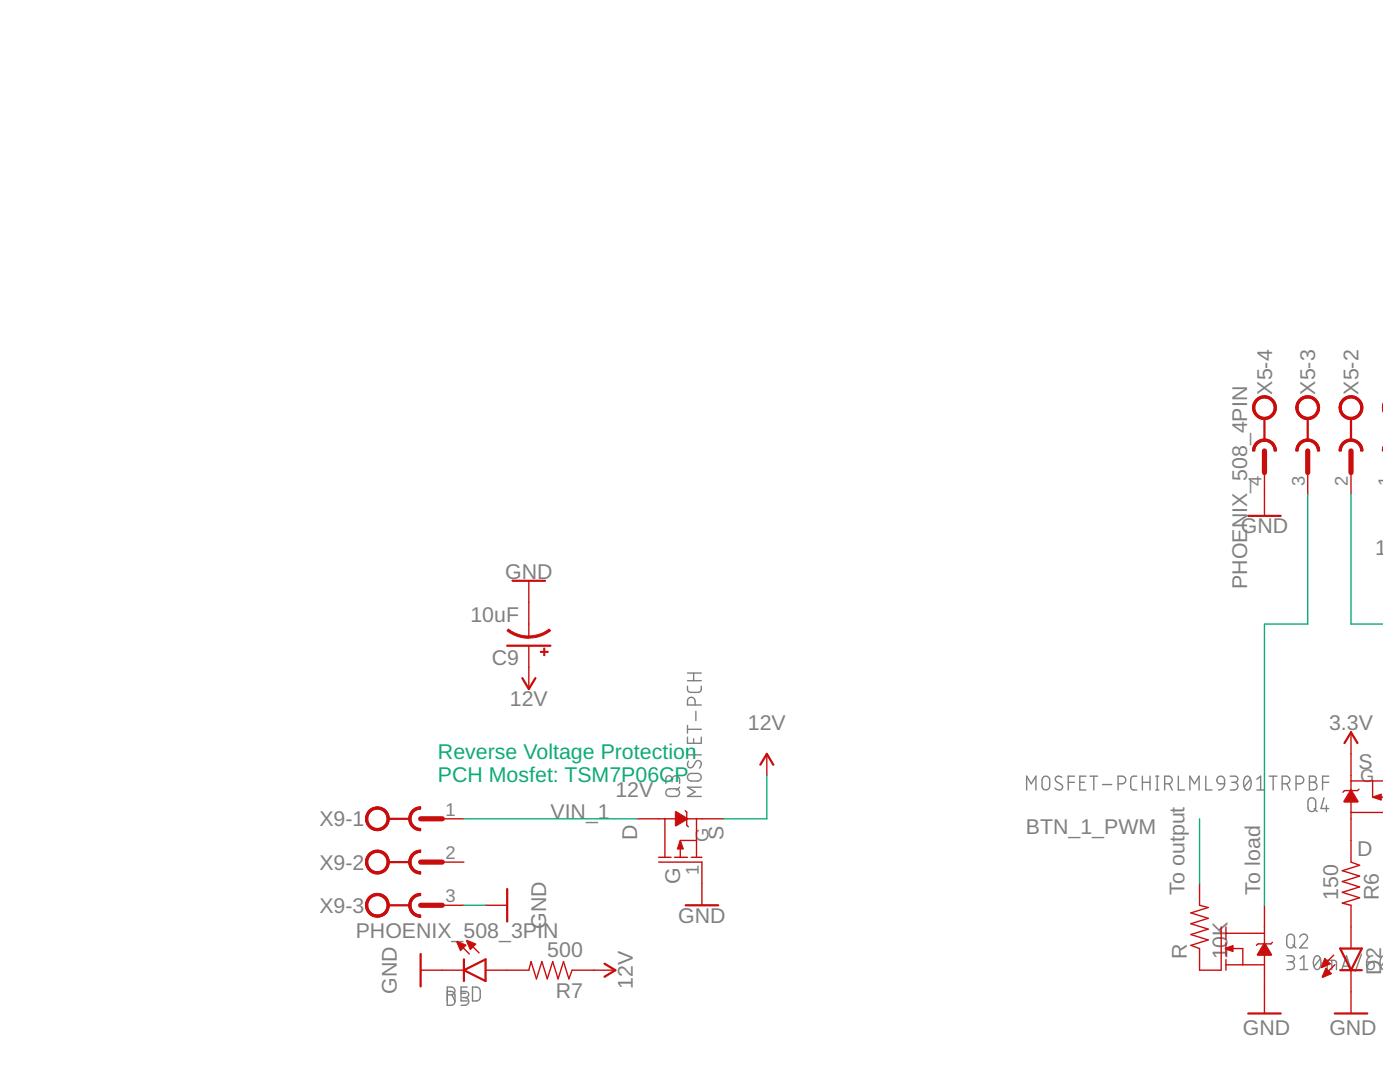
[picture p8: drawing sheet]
<svg xmlns="http://www.w3.org/2000/svg" width="279mm" height="216mm" viewBox="0 0 279 216" stroke-linecap="round" stroke-linejoin="round" font-family="sans-serif">
<g fill="none" stroke="#808080" stroke-width=".28">
<path d="M137.2 136.9v.8l.2 .3 .4 .2h1.5l.4-.2 .2-.3 .1-.8M137.2 135.8h2.8M137.2 134.3h2.8M138.4 134.3v1.5M133 157.7l.6-.3h1.3a.76 .76 0 0 1 .7 .8 .76 .76 0 0 1-.7 .7h-1.3a.75 .75 0 0 1-.7-.4 .75 .75 0 0 1 .1-.8zM134.1 155.6a.76 .76 0 0 1 .8-.8 .76 .76 0 0 1 .7 .8v.7M134.1 156a1.13 1.13 0 0 0-.2-1.1l-.6-.1-.3 .2-.1 1.3M135.6 157.1l-.6 .6M137.2 149.4v1.2h2.8M137.2 144.8v1.5M137.2 147.1v1.2h2.8v-1.2M137.2 145.5h2.8"/>
<path d="M137.3 154.6l.4-.3h1.5a.76 .76 0 0 1 .8 .8 .76 .76 0 0 1-.8 .8h-1.2a.76 .76 0 0 1-.7-.5 .76 .76 0 0 1 0-.8zM137.4 151.9a.7 .7 0 0 0-.2 1 .7 .7 0 0 0 1 .2l.6-1a.66 .66 0 0 1 1-.2 .66 .66 0 0 1 0 1l-.2 .4M138.4 147.4v.9M138.4 149.4v1.2M138.7 140.7v-.8a.76 .76 0 0 0-.7-.8 .76 .76 0 0 0-.8 .8v.8h2.8M138.9 141.9v1.9M140 157.1h-2.8l1.5 .9-1.5 .9h2.8M204.9 157.6v-2.7l.9 1.5 .9-1.5v2.7M208.1 155.2a.75 .75 0 0 1 .9-.3 .75 .75 0 0 1 .5 .7v1.3a.76 .76 0 0 1-.8 .7 .76 .76 0 0 1-.7-.7v-1.3zM211.9 155.1a.68 .68 0 0 0-1-.1 .68 .68 0 0 0 0 1l.9 .5a.67 .67 0 0 1 .1 .9 .67 .67 0 0 1-1 .1l-.4-.3M213.2 156.1h1.2M214.4 154.9h-1.2v2.7"/>
<path d="M215.5 156.1h.9M216.7 154.9h-1.2v2.7h1.2M217.5 154.9h1.6M218.3 154.9v2.7M220 156.5h1.9M223.1 156.4h.8a.76 .76 0 0 0 .8-.8 .76 .76 0 0 0-.8-.7h-.8v2.7M226.9 154.9h-.8l-.3 .2-.1 .4v1.5l.1 .4 .3 .2h.8M228 156.1h1.5M228 154.9v2.7M229.5 154.9v2.7M230.7 154.9h.6M230.7 157.6h.6"/>
<path d="M230.9 154.9v2.7M232.4 156.4h.8a.76 .76 0 0 0 .8-.8 .76 .76 0 0 0-.8-.7h-.8v2.7M233.3 156.4l.7 1.2M235.2 154.9v2.7h1.2M237.5 157.6v-2.7l.9 1.5 .9-1.5v2.7M240.6 154.9v2.7h1.3M243 155.2a.77 .77 0 0 1 .9-.3 .77 .77 0 0 1 .5 .7v.8h-.9a.74 .74 0 0 1-.5-1.2zM244.4 156.4l-.1 .5-.4 .5-.7 .2M245.5 154.9h.9a.61 .61 0 0 1 .7 .6 .61 .61 0 0 1-.7 .6h-.6M246.3 156.1a.76 .76 0 0 1 .8 .8 .76 .76 0 0 1-.8 .7h-.8M248.5 155.1a.64 .64 0 0 1 .7-.2 .64 .64 0 0 1 .4 .7 1.57 1.57 0 0 1-.7 2 1.27 1.27 0 0 1-.7-1.7zM249.6 155.5l-1.3 1.5"/>
<path d="M250.8 157.6h1.6M250.8 155.5l.8-.6v2.7M253.3 154.9h1.5M254.1 154.9v2.7M255.9 156.4h.8a.76 .76 0 0 0 .7-.8 .76 .76 0 0 0-.7-.7h-.8v2.7M256.8 156.4l.6 1.2M258.7 156.4h.7a.76 .76 0 0 0 .8-.8 .76 .76 0 0 0-.8-.7h-.7v2.7M261.2 159.5a.77 .77 0 0 1 .8-.3 .77 .77 0 0 1 .6 .8v1.2a.77 .77 0 0 1-.8 .7 .77 .77 0 0 1-.8-.7v-1.2zM261.3 154.9h.8a.61 .61 0 0 1 .6 .6 .61 .61 0 0 1-.6 .6 .76 .76 0 0 1 .7 .8 .76 .76 0 0 1-.7 .7h-.8zM261.3 156.1h.8M263.9 156.1h1.3M264.2 159.2l-.6 2.1h1.6"/>
<path d="M265.2 154.9h-1.3v2.7M262.3 161.3l.6 .6M264.7 160.7v1.2M89.3 197.8l1 .1a.77 .77 0 0 1 .5 .7v1.2l-.1 .5-.4 .3h-1v-3.6h.7a.77 .77 0 0 1 .8 .7 .77 .77 0 0 1-.8 .8h-.7M90.2 198.5l.6 1.2M92 197.8h.9a.61 .61 0 0 1 .7 .6 .61 .61 0 0 1-.7 .7h-.6M92 198.2h.9M92.8 199.1a.77 .77 0 0 1 .8 .7 .77 .77 0 0 1-.8 .8h-.8M93.2 197h-1.2v2.7h1.2M94.3 197h.8a.77 .77 0 0 1 .7 .7v1.5a.77 .77 0 0 1-.7 .5h-.8zM256.8 190.7h.9a.61 .61 0 0 1 .6 .6 .61 .61 0 0 1-.6 .6h-.6M256.9 186.7a.78 .78 0 0 1 .9-.3 .78 .78 0 0 1 .5 .8v1.2a.77 .77 0 0 1-.7 .7 .77 .77 0 0 1-.8-.7v-1.2z"/>
<path d="M257.6 191.9a.76 .76 0 0 1 .7 .8 .76 .76 0 0 1-.7 .8h-.8M258 188.5l.6 .6M259.4 187a.76 .76 0 0 1 1.1-.6 .76 .76 0 0 1 .2 1.2l-1.3 1.5h1.5M259.5 193.5h1.5M259.5 191.3l.7-.6v2.8M262.4 190.9a.64 .64 0 0 1 .8-.1 .64 .64 0 0 1 .3 .6 1.75 1.75 0 0 1-.5 2l-.1 .1a1.67 1.67 0 0 1-.5-2.6zM263.5 191.3l-1.2 1.5M264.9 193.5v-1.9h1.4l.3 .2 .1 .3v1.4M265.8 191.6v1.9M267.8 193.5l.9-2.8 .9 2.8M268 192.8h1.4M271.7 190.4l-1.2 3.4"/>
<path d="M272.7 191.9h1a.77 .77 0 0 1 .6 .9 .77 .77 0 0 1-.8 .7 .77 .77 0 0 1-.8-.8zM274 190.7l-.8 .3-.3 .4-.2 .5M276 190.8a1.88 1.88 0 0 0 0 2.6M276 192.3l-.5 .5"/>
</g>
<g fill="none" stroke="#c90d0c" stroke-width=".28">
<path d="M252.3 94.3v8.6M261 94.3v4.3M269.6 94.3v4.3M105.5 115.9l.1 11.2M105.5 128.8v8.7M153 150.4v4.3M269.6 155.8h6.4M269.6 146.1v11.6M271.2 157.5l-.3 .3h-2.6l-.3 .3M273.9 155.8v3.3h2.1M88.3 172h4.3M88.3 163.4h4.3"/>
<path d="M127.1 163.4h7.7M131.4 172h8.7v8.6M131.4 171.1h2.5M132.7 163.4v7.7M134.6 171.1h2.6M136.8 161.8l.3 .3v2.6l.3 .3M137.1 163.4h7.3M138 171.1h2.1M139 163.4v7.7M139 167.7h-3.2v3.4M239.4 176.3v4.3l1.7 .5-3.4 1.1 3.4 1-3.4 1.1 3.4 1.1-3.4 1.1 3.4 1.1-3.4 1 1.7 .7v4.3h4.3v-8.6M269.6 162.1h6.4"/>
<path d="M269.6 160v12l1.7 .7-3.4 1 3.4 1.1-3.4 1.1 3.4 1.1-3.4 1.1 3.4 1-3.4 1.1 1.7 .4v8.7M83.9 193.6h8.7M88.3 180.6h4.3M91.3 188l2.4 2.4M93.2 187.8l2.4 2.3M96.9 193.6h8.6l.5-1.7 1.1 3.4 1-3.4 1.1 3.4 1.1-3.4 1.1 3.4 1.1-3.4 1 3.4 .7-1.7h8.6M96.9 180.6h4.3M244.7 185v2.4M244.7 188.1v2.6M244.7 191.5v2.1M244.7 192.5h7.6M244.7 186.2h7.6"/>
<path d="M246 189.3h2v3.2M252.3 180.6v7.7M252.3 190.5v11.7M253.9 188l-.3 .3h-2.5l-.4 .3M266.2 190.6l-2.4 2.4M266.4 192.5l-2.4 2.4M269.6 193.6v8.6"/>
</g>
<g fill="none" stroke="#c90d0c" stroke-width=".44">
<path d="M252.3 83.5v4.3M261 83.5v4.3M269.6 83.5v4.3M102.3 115.9h6.5M249.1 102.9h6.5M101.2 128.8h8.7M104.2 135.3l1.3 2.2 1.3-2.2M151.7 152.6l1.3-2.2 1.3 2.2M268.3 148.3l1.3-2.2 1.3 2.2M77.5 163.4h4.3M77.5 172h4.3M101.2 177.4v6.5"/>
<path d="M77.5 180.6h4.3M83.9 190.4v6.4M92.6 193.6l4.3-2.2v4.3zM92.6 191.4v4.3M120.6 192.3l2.2 1.3-2.2 1.3M136.8 180.6h6.5M267.5 189.3h4.3l-2.2 4.3zM267.5 193.6h4.3M249.1 202.2h6.5M266.4 202.2h6.5"/>
</g>
<g fill="#c90d0c" stroke="#c90d0c" stroke-width=".2">
<path d="M252.3 188.1l1.5 2.4-.1 .1h-2.7l-.1-.1z" fill-rule="evenodd"/>
<path d="M244.5 189.2l1.6-.5v1.2l-1.6-.5z" fill-rule="evenodd"/>
<path d="M269.6 157.5l1.5 2.4-.1 .2h-2.8v-.2z" fill-rule="evenodd"/>
<path d="M274.1 159l1.6-.6v1.3l-1.6-.5z" fill-rule="evenodd"/>
<path d="M264.4 191.2l1.1 1.1-1.7 .8-.2-.1z" fill-rule="evenodd"/>
<path d="M264.6 193.2l1.1 1.1-1.7 .7-.1-.1z" fill-rule="evenodd"/>
<path d="M276 79v4.7z" fill-rule="evenodd"/>
<path d="M276 79v4.7z" fill-rule="evenodd"/>
<path d="M276 87.6l-.1 2.4z" fill-rule="evenodd"/>
<path d="M276 87.6l-.1 2.4z" fill-rule="evenodd"/>
<path d="M267.9 79.7a2.37 2.37 0 0 1 3.8 .4 2.37 2.37 0 0 1-1.5 3.5 2.37 2.37 0 0 1-2.9-2.3h.4a1.94 1.94 0 0 1 2.8-1.7 1.94 1.94 0 0 1 .3 3.2 1.94 1.94 0 0 1-3.1-1.1v-.4h-.4a2.29 2.29 0 0 1 .6-1.6z" fill-rule="evenodd"/>
<path d="M267.9 79.7a2.37 2.37 0 0 1 3.8 .4 2.37 2.37 0 0 1-1.5 3.5 2.37 2.37 0 0 1-2.9-2.3h.4a1.94 1.94 0 0 1 2.8-1.7 1.94 1.94 0 0 1 .3 3.2 1.94 1.94 0 0 1-3.1-1.1v-.4h-.4a2.29 2.29 0 0 1 .6-1.6z" fill-rule="evenodd"/>
<path d="M267.9 88.3l.7-.5 .8-.2h.2v.4a1.95 1.95 0 0 0-1.9 2h-.4v-.2l.2-.8z" fill-rule="evenodd"/>
<path d="M269.6 87.6a2.35 2.35 0 0 1 2.4 2.4h-.4a1.95 1.95 0 0 0-2-2z" fill-rule="evenodd"/>
<path d="M267.9 88.3a2.39 2.39 0 0 1 2.6-.5 2.39 2.39 0 0 1 1.5 2.2h-.4a1.95 1.95 0 0 0-2-2 1.95 1.95 0 0 0-1.9 2h-.4v-.2l.2-.8z" fill-rule="evenodd"/>
<path d="M259.3 79.7a2.37 2.37 0 0 1 3.7 .5 2.37 2.37 0 0 1-1.4 3.4 2.37 2.37 0 0 1-3-2.3h.4a1.94 1.94 0 0 1 2.8-1.7 1.94 1.94 0 0 1 .4 3.2 1.94 1.94 0 0 1-3.1-1.1l-.1-.4h-.4a2.21 2.21 0 0 1 .7-1.6z" fill-rule="evenodd"/>
<path d="M259.3 79.7a2.37 2.37 0 0 1 3.7 .5 2.37 2.37 0 0 1-1.4 3.4 2.37 2.37 0 0 1-3-2.3h.4a1.94 1.94 0 0 1 2.8-1.7 1.94 1.94 0 0 1 .4 3.2 1.94 1.94 0 0 1-3.1-1.1l-.1-.4h-.4a2.21 2.21 0 0 1 .7-1.6z" fill-rule="evenodd"/>
<path d="M259.3 88.3l.7-.5 .8-.2h.2v.4a1.95 1.95 0 0 0-2 2h-.4v-.2l.2-.8z" fill-rule="evenodd"/>
<path d="M261 87.6a2.35 2.35 0 0 1 2.4 2.4h-.5a1.95 1.95 0 0 0-1.9-2z" fill-rule="evenodd"/>
<path d="M259.3 88.3a2.39 2.39 0 0 1 2.6-.5 2.39 2.39 0 0 1 1.5 2.2h-.5a1.95 1.95 0 0 0-1.9-2 1.95 1.95 0 0 0-2 2h-.4v-.2l.2-.8z" fill-rule="evenodd"/>
<path d="M250.7 79.7a2.37 2.37 0 0 1 3.7 .5 2.37 2.37 0 0 1-1.4 3.4 2.37 2.37 0 0 1-3-2.3h.4a1.94 1.94 0 0 1 2.8-1.7 1.94 1.94 0 0 1 .3 3.2 1.94 1.94 0 0 1-3.1-1.1v-.4h-.4a2.21 2.21 0 0 1 .7-1.6z" fill-rule="evenodd"/>
<path d="M250.7 79.7a2.37 2.37 0 0 1 3.7 .5 2.37 2.37 0 0 1-1.4 3.4 2.37 2.37 0 0 1-3-2.3h.4a1.94 1.94 0 0 1 2.8-1.7 1.94 1.94 0 0 1 .3 3.2 1.94 1.94 0 0 1-3.1-1.1v-.4h-.4a2.21 2.21 0 0 1 .7-1.6z" fill-rule="evenodd"/>
<path d="M250.7 88.3l.6-.5 .8-.2h.2v.4a1.95 1.95 0 0 0-1.9 2h-.4v-.2l.2-.8z" fill-rule="evenodd"/>
<path d="M252.3 87.6a2.31 2.31 0 0 1 2.4 2.4h-.4a1.95 1.95 0 0 0-2-2z" fill-rule="evenodd"/>
<path d="M250.7 88.3a2.39 2.39 0 0 1 2.6-.5 2.39 2.39 0 0 1 1.4 2.2h-.4a1.95 1.95 0 0 0-2-2 1.95 1.95 0 0 0-1.9 2h-.4v-.2l.2-.8z" fill-rule="evenodd"/>
<path d="M93.1 187.7l.1-.1 1.8 .8-1.2 1.1z" fill-rule="evenodd"/>
<path d="M91.1 188l.2-.2 1.7 .8-1.1 1.1z" fill-rule="evenodd"/>
<path d="M134.8 162l.1-.1 2.4 1.5-2.4 1.4-.1-.1z" fill-rule="evenodd"/>
<path d="M135.7 167.9h.2l.5 1.5h-1.2z" fill-rule="evenodd"/>
<path d="M101.5 125.5a6.7 6.7 0 0 0 4 1.4v.5a7 7 0 0 1-4.3-1.5z" fill-rule="evenodd"/>
<path d="M105.5 126.9h.8a6.7 6.7 0 0 0 3.3-1.4l.3 .4a6.9 6.9 0 0 1-4.4 1.4z" fill-rule="evenodd"/>
<path d="M73.6 161.7a2.37 2.37 0 0 1 3.8 .5 2.37 2.37 0 0 1-1.5 3.5 2.37 2.37 0 0 1-3-2.3h.5a1.94 1.94 0 0 1 2.8-1.7 1.94 1.94 0 0 1 .2 3.3 1.94 1.94 0 0 1-3-1.3v-.3h-.5a2.54 2.54 0 0 1 .7-1.7z" fill-rule="evenodd"/>
<path d="M73.6 161.7a2.37 2.37 0 0 1 3.8 .5 2.37 2.37 0 0 1-1.5 3.5 2.37 2.37 0 0 1-3-2.3h.5a1.94 1.94 0 0 1 2.8-1.7 1.94 1.94 0 0 1 .2 3.3 1.94 1.94 0 0 1-3-1.3v-.3h-.5a2.54 2.54 0 0 1 .7-1.7z" fill-rule="evenodd"/>
<path d="M81.6 163.4h.4a1.92 1.92 0 0 0 1.9 1.9v.5a2.38 2.38 0 0 1-2.3-2.4z" fill-rule="evenodd"/>
<path d="M82.3 161.7a2.25 2.25 0 0 1 1.6-.7v.4a1.92 1.92 0 0 0-1.9 2h-.4v-.2a2.29 2.29 0 0 1 .7-1.5z" fill-rule="evenodd"/>
<path d="M82.3 161.7a2.25 2.25 0 0 1 1.6-.7v.4a1.94 1.94 0 0 0-1.9 2 1.94 1.94 0 0 0 1.9 1.9v.5a2.37 2.37 0 0 1-2.2-1.5 2.37 2.37 0 0 1 .6-2.6z" fill-rule="evenodd"/>
<path d="M73.6 170.3a2.37 2.37 0 0 1 3.8 .5 2.37 2.37 0 0 1-1.5 3.5 2.37 2.37 0 0 1-3-2.3h.5a1.94 1.94 0 0 1 2.8-1.6 1.94 1.94 0 0 1 .2 3.3 1.94 1.94 0 0 1-3-1.3v-.4h-.5a2.54 2.54 0 0 1 .7-1.7z" fill-rule="evenodd"/>
<path d="M73.6 170.3a2.37 2.37 0 0 1 3.8 .5 2.37 2.37 0 0 1-1.5 3.5 2.37 2.37 0 0 1-3-2.3h.5a1.94 1.94 0 0 1 2.8-1.6 1.94 1.94 0 0 1 .2 3.3 1.94 1.94 0 0 1-3-1.3v-.4h-.5a2.54 2.54 0 0 1 .7-1.7z" fill-rule="evenodd"/>
<path d="M81.6 172h.4a1.92 1.92 0 0 0 1.9 1.9v.5a2.38 2.38 0 0 1-2.3-2.4z" fill-rule="evenodd"/>
<path d="M82.3 170.3a2.25 2.25 0 0 1 1.6-.7v.5a1.92 1.92 0 0 0-1.9 1.9h-.4v-.2a2.29 2.29 0 0 1 .7-1.5z" fill-rule="evenodd"/>
<path d="M82.3 170.3a2.25 2.25 0 0 1 1.6-.7v.5a1.94 1.94 0 0 0-1.9 1.9 1.94 1.94 0 0 0 1.9 1.9v.5a2.37 2.37 0 0 1-2.2-1.5 2.37 2.37 0 0 1 .6-2.6z" fill-rule="evenodd"/>
<path d="M73.6 179a2.37 2.37 0 0 1 3.8 .5 2.37 2.37 0 0 1-1.5 3.4 2.37 2.37 0 0 1-3-2.3h.5a1.94 1.94 0 0 1 2.9-1.6 1.94 1.94 0 0 1 .1 3.3 1.94 1.94 0 0 1-3-1.3v-.4h-.5a2.54 2.54 0 0 1 .7-1.6z" fill-rule="evenodd"/>
<path d="M73.6 179a2.37 2.37 0 0 1 3.8 .5 2.37 2.37 0 0 1-1.5 3.4 2.37 2.37 0 0 1-3-2.3h.5a1.94 1.94 0 0 1 2.9-1.6 1.94 1.94 0 0 1 .1 3.3 1.94 1.94 0 0 1-3-1.3v-.4h-.5a2.54 2.54 0 0 1 .7-1.6z" fill-rule="evenodd"/>
<path d="M81.6 180.6h.4a1.92 1.92 0 0 0 1.9 2v.4a2.38 2.38 0 0 1-2.3-2.4z" fill-rule="evenodd"/>
<path d="M82.3 179a2.25 2.25 0 0 1 1.6-.7v.4a1.92 1.92 0 0 0-1.9 1.9h-.4v-.2a2.29 2.29 0 0 1 .7-1.4z" fill-rule="evenodd"/>
<path d="M82.3 179a2.25 2.25 0 0 1 1.6-.7v.4a1.94 1.94 0 0 0-1.9 1.9 1.94 1.94 0 0 0 1.9 2v.4a2.37 2.37 0 0 1-2.2-1.4 2.37 2.37 0 0 1 .6-2.6z" fill-rule="evenodd"/>
</g>
<path d="M252.3 90v4.3M261 90v4.3M269.6 90v4.3M83.9 163.4h4.4M83.9 172h4.4M83.9 180.6h4.4" fill="none" stroke="#c90d0c" stroke-width="1"/>
<g fill="#c90d0c" stroke="#c90d0c" stroke-width=".2">
<path d="M107.9 130h1.5v.2h-1.5z"/>
<path d="M108.5 129.3h.2v1.5h-.2z"/>
</g>
<path d="M261 98.6v25.9h-8.7v56.1M269.6 98.6v25.9h6.4M153 154.7v8.7h-8.6M92.6 163.4h34.5M239.4 163.4v12.9M92.6 180.6h4.3" fill="none" stroke="#0dab76" stroke-width=".28"/>
<g font-size="4.3" fill="#808080">
<text x="253.9" y="78.8" transform="rotate(-90 253.9 78.8)">X5-4</text>
<text x="262.5" y="78.8" transform="rotate(-90 262.5 78.8)">X5-3</text>
<text x="271.1" y="78.8" transform="rotate(-90 271.1 78.8)">X5-2</text>
<text x="247.6" y="106.4">GND</text>
<text x="274.5" y="110.7">12V</text>
<text x="100.8" y="115.5">GND</text>
<text x="248.9" y="117.5" transform="rotate(-90 248.9 117.5)">PHOENIX_508_4PIN</text>
<text x="93.9" y="124">10uF</text>
<text x="98.2" y="132.7">C9</text>
<text x="101.8" y="140.9">12V</text>
<text x="149.2" y="145.7">12V</text>
<text x="265.2" y="145.7">3.3V</text>
<text x="271.1" y="153.5">S</text>
<text x="122.8" y="159.1">12V</text>
<text x="63.7" y="164.9">X9-1</text>
<text x="109.9" y="163.4">VIN_1</text>
<text x="127.1" y="167.7" transform="rotate(-90 127.1 167.7)">D</text>
<text x="144.4" y="167.7" transform="rotate(-90 144.4 167.7)">S</text>
<text x="204.7" y="166.4">BTN_1_PWM</text>
<text x="63.7" y="173.5">X9-2</text>
<text x="270.9" y="170.7">D</text>
<text x="135.8" y="176.3" transform="rotate(-90 135.8 176.3)">G</text>
<text x="236.4" y="178.5" transform="rotate(-90 236.4 178.5)">To output</text>
<text x="251.5" y="178.5" transform="rotate(-90 251.5 178.5)">To load</text>
<text x="267" y="179.6" transform="rotate(-90 267 179.6)">150</text>
<text x="275.2" y="179.6" transform="rotate(-90 275.2 179.6)">R6</text>
<text x="63.7" y="182.2">X9-3</text>
<text x="109" y="185.4" transform="rotate(-90 109 185.4)">GND</text>
<text x="135.4" y="184.1">GND</text>
<text x="71" y="187.1">PHOENIX_508_3PIN</text>
<text x="109.2" y="191">500</text>
<text x="236.8" y="191.4" transform="rotate(-90 236.8 191.4)">R</text>
<text x="245" y="191.4" transform="rotate(-90 245 191.4)">10K</text>
<text x="126.3" y="197.4" transform="rotate(-90 126.3 197.4)">12V</text>
<text x="275.7" y="194.5" transform="rotate(-90 275.7 194.5)">D2</text>
<text x="279.3" y="197.1" transform="rotate(-90 279.3 197.1)">Red</text>
<text x="79.2" y="198.3" transform="rotate(-90 79.2 198.3)">GND</text>
<text x="110.9" y="199.2">R7</text>
<text x="248" y="206.6">GND</text>
<text x="265.3" y="206.6">GND</text>
</g>
<g font-size="4.3" fill="#0dab76">
<text x="87.4" y="151.5">Reverse Voltage Protection</text>
<text x="87.4" y="156">PCH Mosfet: TSM7P06CP</text>
</g>
<g font-size="3.7" fill="#808080">
<text x="251.7" y="96.9" transform="rotate(-90 251.7 96.9)">4</text>
<text x="260.4" y="96.9" transform="rotate(-90 260.4 96.9)">3</text>
<text x="269" y="96.9" transform="rotate(-90 269 96.9)">2</text>
<text x="277.6" y="96.9" transform="rotate(-90 277.6 96.9)">1</text>
<text x="271.4" y="156">G</text>
<text x="88.9" y="162.8">1</text>
<text x="88.9" y="171.4">2</text>
<text x="141.4" y="168" transform="rotate(-90 141.4 168)">G</text>
<text x="139.5" y="174.6" transform="rotate(-90 139.5 174.6)">1</text>
<text x="88.9" y="180">3</text>
</g>
</svg>
